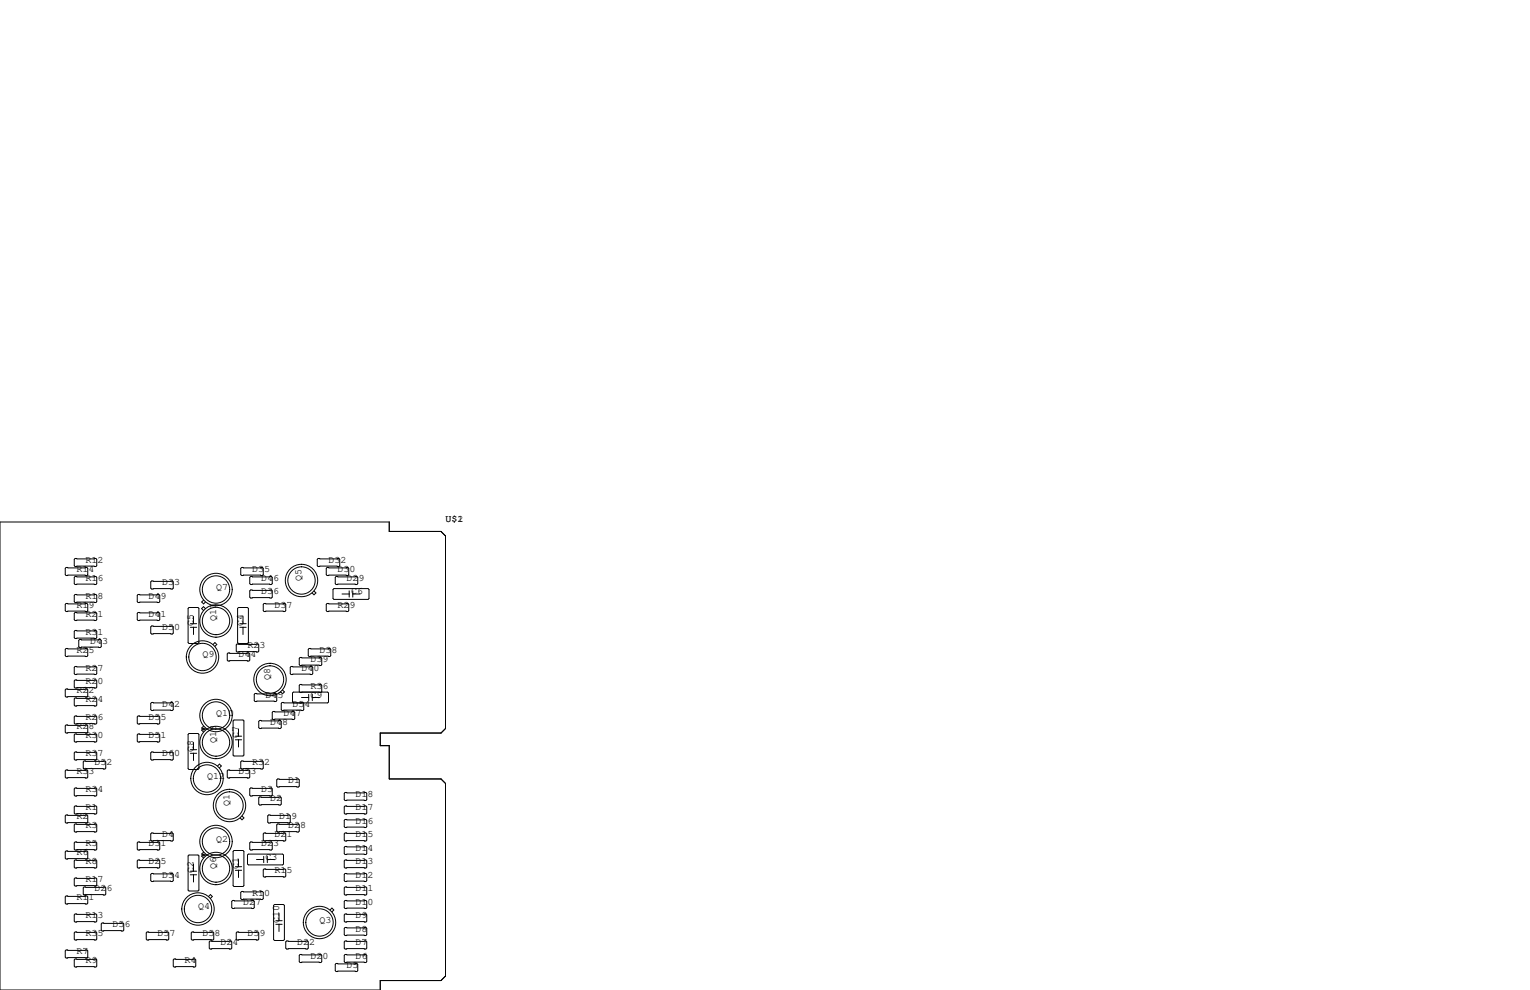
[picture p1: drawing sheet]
<svg xmlns="http://www.w3.org/2000/svg" width="432mm" height="279mm" viewBox="0 0 432 279" stroke-linecap="round" stroke-linejoin="round" font-family="sans-serif">
<g fill="none" stroke="#000" stroke-width=".28">
<path d="M0 147.3h109.9v2.7h14.6l1.2 1.3v54.3l-1.2 1.3h-17.2v3.5h2.6v9.4h14.6l1.2 1.3v54.4l-1.2 1.2h-17.2v2.7h-107.3zM21.2 157.6h5.9l.2 .3v1.7l-.2 .3h-5.9l-.2-.3v-1.7zM89.5 157.9l.3-.3h5.8l.3 .3v1.7l-.3 .3h-5.8l-.3-.3zM18.7 160.1h5.8l.3 .3v1.8l-.3 .2h-5.8l-.3-.2v-1.8zM18.7 170.3h5.8l.3 .3v1.7l-.3 .3h-5.8l-.3-.3v-1.7zM21.2 162.7h5.9l.2 .2v1.8l-.2 .3h-5.9l-.2-.3v-1.8zM21.2 167.8h5.9l.2 .2v1.8l-.2 .3h-5.9l-.2-.3v-1.8zM21.2 172.8h5.9l.2 .3v1.8l-.2 .2h-5.9l-.2-.2v-1.8zM21.2 177.9h5.9l.2 .3v1.8l-.2 .2h-5.9l-.2-.2v-1.8zM39 167.8h5.8l.3 .2v1.8l-.3 .3h-5.8l-.3-.3v-1.8zM39 172.8h5.8l.3 .3v1.8l-.3 .2h-5.8l-.3-.2v-1.8zM42.5 164.2l.3-.2h5.8l.3 .2v1.8l-.3 .2h-5.8l-.3-.2z"/>
<path d="M42.5 176.9l.3-.2h5.8l.3 .2v1.8l-.3 .2h-5.8l-.3-.2zM53.3 171.4h2.6l.2 .3v9.7l-.2 .2h-2.6l-.2-.2v-9.7zM53.7 176h1.8M53.7 177h1.8M54.6 174v2M54.6 177v2.1M57.5 169.4l-.6 .5 .6 .5 .5-.5M58 171.8l-.6-.6-.5 .6 .5 .5M67.3 171.4h2.6l.2 .3v9.7l-.2 .2h-2.6l-.2-.2v-9.7zM67.7 176h1.8M67.7 177h1.8M68.2 160.1h5.8l.3 .3v1.8l-.3 .2h-5.8l-.3-.2v-1.8z"/>
<path d="M68.6 174v2M68.6 177v2.1M70.5 166.8l.2-.3h5.9l.2 .3v1.7l-.2 .3h-5.9l-.2-.3zM70.7 162.7h5.9l.2 .2v1.8l-.2 .3h-5.9l-.2-.3v-1.8zM74.3 170.6l.2-.3h5.9l.2 .3v1.7l-.2 .3h-5.9l-.2-.3zM88.6 166.8l.6 .5-.6 .6-.5-.6M92.1 170.6l.2-.3h5.9l.2 .3v1.7l-.2 .3h-5.9l-.2-.3zM92.3 160.1h5.9l.2 .3v1.8l-.2 .2h-5.9l-.2-.2v-1.8zM94.2 166.1h9.7l.2 .3v2.5l-.2 .3h-9.7l-.2-.3v-2.5zM94.9 162.7h5.8l.3 .2v1.8l-.3 .3h-5.8l-.3-.3v-1.8zM96.5 167.6h2.1M98.6 166.8v1.7"/>
<path d="M99.6 167.6h2M99.6 166.8v1.7M18.7 183h5.8l.3 .3v1.7l-.3 .3h-5.8l-.3-.3v-1.7zM18.7 194.4h5.8l.3 .3v1.8l-.3 .2h-5.8l-.3-.2v-1.8zM21.2 188.1h5.9l.2 .2v1.8l-.2 .3h-5.9l-.2-.3v-1.8zM21.2 191.9h5.9l.2 .3v1.7l-.2 .3h-5.9l-.2-.3v-1.7zM21.2 197h5.9l.2 .2v1.8l-.2 .3h-5.9l-.2-.3v-1.8zM22.5 180.5h5.8l.3 .2v1.8l-.3 .3h-5.8l-.3-.3v-1.8zM42.5 198.5l.3-.3h5.8l.3 .3v1.8l-.3 .2h-5.8l-.3-.2zM60.1 181.9l.6-.5 .5 .5-.5 .5M64.1 184.5l.3-.2h5.8l.3 .2v1.8l-.3 .3h-5.8l-.3-.3zM66.7 182l.2-.3h5.9l.2 .3v1.8l-.2 .2h-5.9l-.2-.2z"/>
<path d="M71.8 196l.2-.3h5.9l.2 .3v1.7l-.2 .3h-5.9l-.2-.3zM79.7 194.7l.6 .6-.6 .5-.5-.5M82.2 188.1h5.8l.3 .2v1.8l-.3 .3h-5.8l-.3-.3v-1.8zM82.8 198.4l-.2-.3v-2.5l.2-.3h9.7l.2 .3v2.5l-.2 .3-12.9-.2-.2 .3v1.8l.2 .2h5.9l.2-.2v-1.8l-.2-.3-.5 .2M84.5 185.8l.2-.3h5.9l.2 .3v1.8l-.2 .2h-5.9l-.2-.2zM85.1 196.8h2M85.2 195.3l-.5 .2-.2-.3v-1.8l.2-.2h5.9l.2 .2v1.8l-.2 .3-.6-.2M87.1 196v1.7M87.2 183h5.9l.2 .3v1.7l-.2 .3h-5.9l-.2-.3v-1.7zM88.1 196.8h2.1M88.1 196v1.7M18.7 204.6h5.8l.3 .3v1.7l-.3 .3h-5.8l-.3-.3v-1.7z"/>
<path d="M18.7 217.3h5.8l.3 .3v1.7l-.3 .3h-5.8l-.3-.3v-1.7zM21.2 202.1h5.9l.2 .2v1.8l-.2 .2h-5.9l-.2-.2v-1.8zM21.2 207.1h5.9l.2 .3v1.8l-.2 .2h-5.9l-.2-.2v-1.8zM21.2 212.2h5.9l.2 .3v1.7l-.2 .3h-5.9l-.2-.3v-1.7zM23.7 214.8h5.9l.2 .2v1.8l-.2 .2h-5.9l-.2-.2v-1.8zM38.7 202.3l.3-.2h5.8l.3 .2v1.8l-.3 .2h-5.8l-.3-.2zM38.7 207.4l.3-.3h5.8l.3 .3v1.8l-.3 .2h-5.8l-.3-.2zM42.8 212.2h5.8l.3 .3v1.7l-.3 .3h-5.8l-.3-.3v-1.7zM53.1 207.3l.2-.3h2.6l.2 .3v9.6l-.2 .3h-2.6l-.2-.3zM53.7 211.6h1.8M53.7 212.6h1.8M54.6 209.5v2.1"/>
<path d="M54.6 212.6v2M57.5 204.9l-.6 .6 .6 .5 .5-.5M58 206l-.6-.5-.5 .5 .5 .6M61.4 216.2l.5-.6 .6 .6-.6 .5M64.4 217.3h5.8l.3 .3v1.7l-.3 .3h-5.8l-.3-.3v-1.7zM65.8 203.5l.2-.3h2.6l.2 .3v9.6l-.2 .3h-2.6l-.2-.3zM66.4 207.8h1.8M66.4 208.8h1.8M67.3 205.7v2.1M67.3 208.8v2M68.2 214.8h5.8l.3 .2v1.8l-.3 .2h-5.8l-.3-.2v-1.8zM73 203.6l.3-.3h5.8l.3 .3v1.8l-.3 .2h-5.8l-.3-.2z"/>
<path d="M76.8 201l.3-.2h5.8l.3 .2v1.8l-.3 .3h-5.8l-.3-.3zM78.4 219.8h5.8l.3 .3v1.8l-.3 .2h-5.8l-.3-.2v-1.8zM18.7 230h5.8l.3 .3v1.7l-.3 .3h-5.8l-.3-.3v-1.7zM21.2 227.5h5.9l.2 .2v1.8l-.2 .2h-5.9l-.2-.2v-1.8zM21.2 222.4h5.9l.2 .2v1.8l-.2 .3h-5.9l-.2-.3v-1.8zM21.2 232.5h5.9l.2 .3v1.8l-.2 .2h-5.9l-.2-.2v-1.8zM21.2 237.6h5.9l.2 .3v1.7l-.2 .3h-5.9l-.2-.3v-1.7zM39 237.6h5.8l.3 .3v1.7l-.3 .3h-5.8l-.3-.3v-1.7zM42.8 235.1h5.8l.3 .2v1.8l-.3 .3h-5.8l-.3-.3v-1.8zM68.3 230.3l.5 .5-.5 .6-.5-.6M70.7 222.4h5.9l.2 .2v1.8l-.2 .3h-5.9l-.2-.3v-1.8zM70.7 237.6h5.9l.2 .3v1.7l-.2 .3h-5.9l-.2-.3v-1.7z"/>
<path d="M73.3 224.9h5.8l.3 .3v1.7l-.3 .3h-5.8l-.3-.3v-1.7zM74.5 235.1h5.9l.2 .2v1.8l-.2 .3h-5.9l-.2-.3v-1.8zM75.8 230h5.9l.2 .3v1.7l-.2 .3h-5.9l-.2-.3v-1.7zM78.4 232.5h5.8l.3 .3v1.8l-.3 .2h-5.8l-.3-.2v-1.8zM97.4 223.6h5.9l.2 .3v1.8l-.2 .2h-5.9l-.2-.2v-1.8zM97.4 227.5h5.9l.2 .2v1.8l-.2 .2h-5.9l-.2-.2v-1.8zM97.4 231.3h5.9l.2 .2v1.8l-.2 .3h-5.9l-.2-.3v-1.8zM97.4 235.1h5.9l.2 .2v1.8l-.2 .3h-5.9l-.2-.3v-1.8zM97.4 238.9h5.9l.2 .2v1.8l-.2 .3h-5.9l-.2-.3v-1.8zM18.7 240.2h5.8l.3 .2v1.8l-.3 .2h-5.8l-.3-.2v-1.8zM18.7 252.9h5.8l.3 .2v1.8l-.3 .2h-5.8l-.3-.2v-1.8zM21.2 257.9h5.9l.2 .3v1.8l-.2 .2h-5.9l-.2-.2v-1.8z"/>
<path d="M21.2 242.7h5.9l.2 .3v1.7l-.2 .3h-5.9l-.2-.3v-1.7zM21.2 247.8h5.9l.2 .2v1.8l-.2 .3h-5.9l-.2-.3v-1.8zM23.7 250.3h5.9l.2 .3v1.7l-.2 .3h-5.9l-.2-.3v-1.7zM39 242.7h5.8l.3 .3v1.7l-.3 .3h-5.8l-.3-.3v-1.7zM42.5 246.8l.3-.3h5.8l.3 .3v1.7l-.3 .3h-5.8l-.3-.3zM53.1 241.6l.2-.3h2.6l.2 .3v9.6l-.2 .3h-2.6l-.2-.3zM53.7 245.9h1.8M53.7 246.9h1.8M54.6 243.8v2.1M54.6 246.9v2M57.5 240.5l-.6 .5 .6 .6 .5-.6M58 241.6l-.6-.5-.5 .5 .5 .5"/>
<path d="M58.9 253l.5-.5 .5 .5-.5 .5M65.4 254.4l.3-.3h5.8l.3 .3v1.8l-.3 .2h-5.8l-.3-.2zM65.8 240.3l.2-.3h2.6l.2 .3v9.6l-.2 .3h-2.6l-.2-.3zM66.4 244.6h1.8M66.4 245.6h1.8M67.3 242.6v2M67.3 245.6v2M67.9 251.8l.3-.2h5.8l.3 .2v1.8l-.3 .3h-5.8l-.3-.3zM69.9 241.3l.2-.3h9.7l.2 .3v2.5l-.2 .3h-9.7l-.2-.3zM72.4 242.6h2M74.3 245.5l.2-.3h5.9l.2 .3v1.8l-.2 .2h-5.9l-.2-.2zM74.4 241.7v1.8"/>
<path d="M75.4 242.6h2.1M75.4 241.7v1.8M77.2 255.5l.3-.2h2.5l.3 .2v9.7l-.3 .2h-2.5l-.3-.2zM77.9 259.8h1.7M78.7 257.8v2M93.1 256.8l.6-.5 .5 .5-.5 .6M97.2 246.8l.2-.3h5.9l.2 .3v1.7l-.2 .3h-5.9l-.2-.3zM97.2 250.6l.2-.3h5.9l.2 .3v1.7l-.2 .3h-5.9l-.2-.3zM97.2 254.4l.2-.3h5.9l.2 .3v1.8l-.2 .2h-5.9l-.2-.2zM97.2 258.2l.2-.3h5.9l.2 .3v1.8l-.2 .2h-5.9l-.2-.2zM97.4 242.7h5.9l.2 .3v1.7l-.2 .3h-5.9l-.2-.3v-1.7zM18.7 268.1h5.8l.3 .3v1.7l-.3 .3h-5.8l-.3-.3v-1.7z"/>
<path d="M21.2 270.6h5.9l.2 .3v1.8l-.2 .2h-5.9l-.2-.2v-1.8zM21.2 263h5.9l.2 .3v1.7l-.2 .3h-5.9l-.2-.3v-1.7zM28.8 260.5h5.9l.2 .2v1.8l-.2 .3h-5.9l-.2-.3v-1.8zM41.3 263.3l.2-.3h5.9l.2 .3v1.7l-.2 .3h-5.9l-.2-.3zM48.9 270.9l.2-.3h5.9l.2 .3v1.8l-.2 .2h-5.9l-.2-.2zM54 263.3l.2-.3h5.9l.2 .3v1.7l-.2 .3h-5.9l-.2-.3zM59.1 265.8l.2-.2h5.9l.2 .2v1.8l-.2 .2h-5.9l-.2-.2zM66.7 263.3l.2-.3h5.9l.2 .3v1.7l-.2 .3h-5.9l-.2-.3zM77.9 260.9h1.7M78.7 260.9v2M80.6 265.8l.3-.2h5.8l.3 .2v1.8l-.3 .2h-5.8l-.3-.2zM84.5 269.6l.2-.2h5.9l.2 .2v1.8l-.2 .3h-5.9l-.2-.3z"/>
<path d="M94.6 272.2l.3-.3h5.8l.3 .3v1.7l-.3 .3h-5.8l-.3-.3zM97.2 269.6l.2-.2h5.9l.2 .2v1.8l-.2 .3h-5.9l-.2-.3zM97.2 262l.2-.3h5.9l.2 .3v1.8l-.2 .2h-5.9l-.2-.2zM97.2 265.8l.2-.2h5.9l.2 .2v1.8l-.2 .2h-5.9l-.2-.2z"/>
<circle cx="61" cy="166.4" r="3.9"/>
<circle cx="61" cy="166.4" r="4.6"/>
<circle cx="61" cy="175.3" r="4.6"/>
<circle cx="61" cy="175.3" r="3.9"/>
<circle cx="85.1" cy="163.8" r="3.9"/>
<circle cx="85.1" cy="163.8" r="4.6"/>
<circle cx="57.2" cy="185.4" r="4.6"/>
<circle cx="57.2" cy="185.4" r="3.9"/>
<circle cx="76.2" cy="191.8" r="3.9"/>
<circle cx="76.2" cy="191.8" r="4.6"/>
<circle cx="58.4" cy="219.7" r="4.6"/>
<circle cx="58.4" cy="219.7" r="3.9"/>
<circle cx="61" cy="201.9" r="3.9"/>
<circle cx="61" cy="201.9" r="4.6"/>
<circle cx="61" cy="209.5" r="4.6"/>
<circle cx="61" cy="209.5" r="3.9"/>
<circle cx="61" cy="237.5" r="3.9"/>
<circle cx="61" cy="237.5" r="4.6"/>
<circle cx="64.8" cy="227.3" r="3.9"/>
<circle cx="64.8" cy="227.3" r="4.6"/>
<circle cx="55.9" cy="256.5" r="3.9"/>
<circle cx="55.9" cy="256.5" r="4.6"/>
<circle cx="61" cy="245.1" r="4.6"/>
<circle cx="61" cy="245.1" r="3.9"/>
<circle cx="90.2" cy="260.4" r="3.9"/>
<circle cx="90.2" cy="260.3" r="4.6"/>
</g>
<g font-size="2.8">
<text x="125.7" y="147.3">U$1</text>
<text x="129.1" y="147.3">2</text>
<text x="21.6" y="161.3">R14</text>
<text x="24.1" y="158.8">R12</text>
<text x="71.1" y="161.3">D35</text>
<text x="92.7" y="158.8">D32</text>
<text x="95.2" y="161.3">D30</text>
<text x="24.1" y="163.8">R16</text>
<text x="45.7" y="165.1">D33</text>
<text x="61" y="166.4">Q7</text>
<text x="73.7" y="167.6">D36</text>
<text x="73.7" y="163.8">D46</text>
<text x="85.1" y="163.8" transform="rotate(-90 85.1 163.8)">Q5</text>
<text x="97.8" y="163.8">D29</text>
<text x="99.1" y="167.6">C6</text>
<text x="21.6" y="171.4">R19</text>
<text x="24.1" y="168.9">R18</text>
<text x="24.1" y="174">R21</text>
<text x="41.9" y="174">D41</text>
<text x="41.9" y="168.9">D49</text>
<text x="77.5" y="171.4">D37</text>
<text x="95.2" y="171.4">R29</text>
<text x="24.1" y="179.1">R31</text>
<text x="45.7" y="177.8">D50</text>
<text x="54.6" y="176.5" transform="rotate(-90 54.6 176.5)">C5</text>
<text x="61" y="175.3" transform="rotate(-90 61 175.3)">Q11</text>
<text x="68.6" y="176.5" transform="rotate(-90 68.6 176.5)">C4</text>
<text x="21.6" y="184.1">R25</text>
<text x="25.4" y="181.6">D43</text>
<text x="57.1" y="185.4">Q9</text>
<text x="67.3" y="185.4">D44</text>
<text x="69.8" y="182.9">R23</text>
<text x="90.2" y="184.1">D38</text>
<text x="24.1" y="189.2">R27</text>
<text x="76.2" y="191.8" transform="rotate(-90 76.2 191.8)">Q8</text>
<text x="85.1" y="189.2">D40</text>
<text x="87.6" y="186.7">D39</text>
<text x="21.6" y="195.6">R22</text>
<text x="24.1" y="193">R20</text>
<text x="74.9" y="196.8">D45</text>
<text x="87.6" y="194.3">R36</text>
<text x="87.6" y="196.8">C9</text>
<text x="24.1" y="198.1">R24</text>
<text x="24.1" y="203.2">R26</text>
<text x="41.9" y="203.2">D55</text>
<text x="45.7" y="199.4">D42</text>
<text x="61" y="201.9">Q10</text>
<text x="80" y="201.9">D47</text>
<text x="82.5" y="199.4">D54</text>
<text x="21.6" y="205.7">R28</text>
<text x="24.1" y="208.3">R30</text>
<text x="41.9" y="208.3">D51</text>
<text x="61" y="209.5" transform="rotate(-90 61 209.5)">Q13</text>
<text x="67.3" y="208.3" transform="rotate(-90 67.3 208.3)">C7</text>
<text x="76.2" y="204.5">D48</text>
<text x="24.1" y="213.4">R37</text>
<text x="26.7" y="215.9">D52</text>
<text x="45.7" y="213.4">D60</text>
<text x="54.6" y="212.1" transform="rotate(-90 54.6 212.1)">C8</text>
<text x="71.1" y="215.9">R32</text>
<text x="21.6" y="218.4">R33</text>
<text x="58.4" y="219.7">Q12</text>
<text x="67.3" y="218.4">D53</text>
<text x="81.3" y="221">D1</text>
<text x="24.1" y="223.5">R34</text>
<text x="64.8" y="227.3" transform="rotate(-90 64.8 227.3)">Q1</text>
<text x="73.7" y="223.5">D3</text>
<text x="76.2" y="226.1">D2</text>
<text x="100.3" y="224.8">D18</text>
<text x="21.6" y="231.1">R2</text>
<text x="24.1" y="228.6">R1</text>
<text x="24.1" y="233.7">R3</text>
<text x="78.7" y="231.1">D19</text>
<text x="81.3" y="233.7">D28</text>
<text x="100.3" y="232.4">D16</text>
<text x="100.3" y="228.6">D17</text>
<text x="24.1" y="238.8">R5</text>
<text x="41.9" y="238.8">D31</text>
<text x="45.7" y="236.2">D4</text>
<text x="61" y="237.5">Q2</text>
<text x="73.7" y="238.8">D23</text>
<text x="77.5" y="236.2">D21</text>
<text x="100.3" y="236.2">D15</text>
<text x="21.6" y="241.3">R6</text>
<text x="24.1" y="243.8">R8</text>
<text x="41.9" y="243.8">D25</text>
<text x="61" y="245.1" transform="rotate(-90 61 245.1)">Q6</text>
<text x="67.3" y="245.1" transform="rotate(-90 67.3 245.1)">C1</text>
<text x="74.9" y="242.6">C3</text>
<text x="100.3" y="243.8">D13</text>
<text x="100.3" y="240">D14</text>
<text x="24.1" y="248.9">R17</text>
<text x="26.7" y="251.5">D26</text>
<text x="45.7" y="247.6">D34</text>
<text x="54.6" y="246.4" transform="rotate(-90 54.6 246.4)">C2</text>
<text x="77.5" y="246.4">R15</text>
<text x="100.3" y="251.5">D11</text>
<text x="100.3" y="247.6">D12</text>
<text x="21.6" y="254">R11</text>
<text x="55.9" y="256.5">Q4</text>
<text x="68.6" y="255.3">D27</text>
<text x="71.1" y="252.7">R10</text>
<text x="100.3" y="255.3">D10</text>
<text x="24.1" y="259.1">R13</text>
<text x="31.7" y="261.6">D56</text>
<text x="78.7" y="260.3" transform="rotate(-90 78.7 260.3)">C10</text>
<text x="90.2" y="260.3">Q3</text>
<text x="100.3" y="262.9">D8</text>
<text x="100.3" y="259.1">D9</text>
<text x="21.6" y="269.2">R7</text>
<text x="24.1" y="264.2">R35</text>
<text x="44.4" y="264.2">D57</text>
<text x="57.1" y="264.2">D58</text>
<text x="62.2" y="266.7">D24</text>
<text x="69.8" y="264.2">D59</text>
<text x="83.8" y="266.7">D22</text>
<text x="100.3" y="266.7">D7</text>
<text x="24.1" y="271.8">R9</text>
<text x="52.1" y="271.8">R4</text>
<text x="87.6" y="270.5">D20</text>
<text x="97.8" y="273">D5</text>
<text x="100.3" y="270.5">D6</text>
</g>
</svg>
